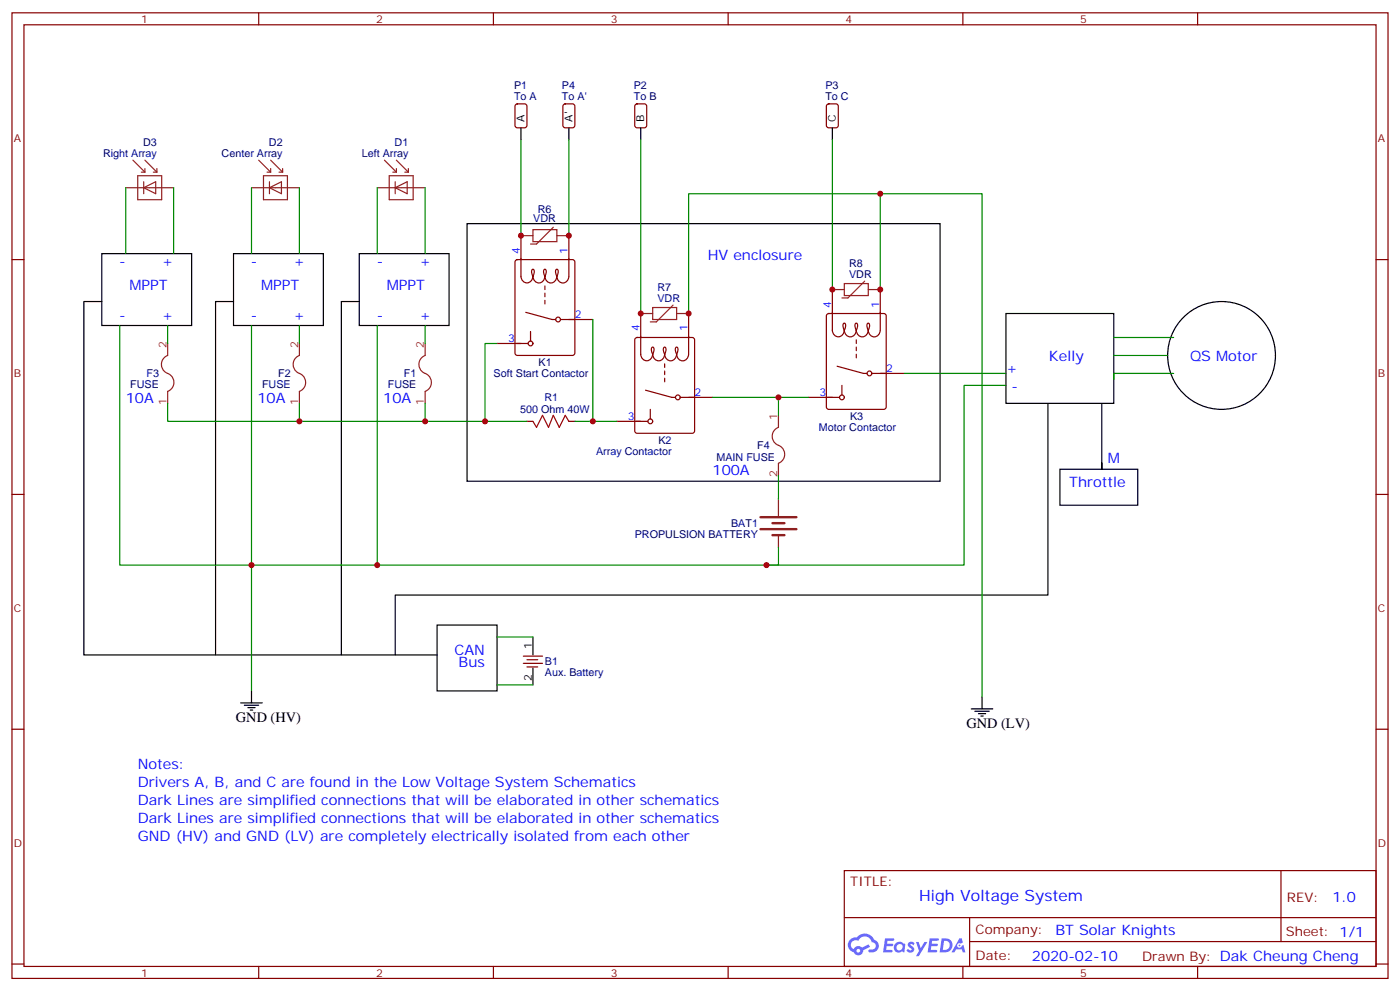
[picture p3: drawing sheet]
<svg xmlns="http://www.w3.org/2000/svg" width="412mm" height="292mm" viewBox="0 0 412 292" stroke-linecap="round" stroke-linejoin="round" font-family="sans-serif">
<g fill="none" stroke="#000" stroke-width=".35">
<path d="M30 74.7h26.4v21.1h-26.4zM68.8 74.7h26.4v21.1h-26.4zM105.8 74.7h26.5v21.1h-26.5zM137.6 65.9h139.3v75.8h-139.3zM30 88.8h-5.3v104.1h104.1M68.8 88.8h-5.3v104.1M105.8 88.8h-5.3v104.1M296.3 92.3h31.8v26.5h-31.8zM308.7 118.8v56.4h-192.3v17.7M324.6 118.8v19.4v-1.8M312.2 138.2h22.9v10.6h-22.9zM128.8 184h17.6v19.4h-17.6z"/>
<circle cx="359.8" cy="104.7" r="15.9"/>
</g>
<g fill="none" stroke="#870000" stroke-width=".35">
<path d="M3.5 3.8h405.4v284.3h-405.4zM7.1 7.3h398.2v277.3h-398.2zM76.2 3.8v3.5M145.3 3.8v3.5M214.5 3.8v3.5M283.6 3.8v3.5M352.8 3.8v3.5M3.5 76.4h3.6M405.3 76.4h3.6M3.5 145.6h3.6M405.3 145.6h3.6M3.5 214.7h3.6"/>
<path d="M405.3 214.7h3.6M248.7 256.4h156.6v28.2h-156.6zM377.3 256.4v20.9M248.7 270.2h156.5M285.6 277.3h119.6M285.6 270.2v14.1M3.5 283.9h3.6M76.2 284.6v3.5M145.3 284.6v3.5M214.5 284.6v3.5M283.6 284.6v3.5M352.8 284.6v3.5"/>
<path d="M405.3 283.9h3.6"/>
</g>
<g fill="#5487ff">
<path d="M267.7 277.5a1.22 1.22 0 0 1 1.7 .3l-.4 .6a.47 .47 0 0 0-.3-.4 .47 .47 0 0 0-.5 .2l.1 .2a1.14 1.14 0 0 1 .8 1.7 1.14 1.14 0 0 1-1.9 0l-.2-.2 .5-.5 .7 .4a.29 .29 0 0 0 .3-.2 .29 .29 0 0 0-.2-.4 1.04 1.04 0 0 1-.6-1.7z"/>
<path d="M260.7 276.3h2.4l.3 .2-.2 .5h-1.8l-.1 .9h1.5l.3 .4-.3 .3h-1.6l-.2 1.1 1.7 .1 .2 .3-.2 .3h-2.6z"/>
<path d="M273.8 276.3h2.4l.3 .2-.1 .5h-1.8l-.2 .9h1.6l.3 .4-.4 .3h-1.6l-.1 1.1 1.7 .1 .2 .3-.2 .3h-2.6z"/>
<path d="M282.6 276.3h.7l.3 1.2-.6 .4a.69 .69 0 0 0-1 .2 .69 .69 0 0 0 .4 1 .69 .69 0 0 0 .9-.6l.5-.3 .6 2.2h-.8l-.2-.8h-1.8l-.5 .8h-.8z"/>
<path d="M269.8 277.4h.8l.6 1.8 1.1-1.8h.9l-2.6 4.2h-.8l.9-1.6z"/>
<path d="M277.4 276.3l-.6 4.1h1.3a2.11 2.11 0 0 0 2.5-2.1 2.11 2.11 0 0 0-2.5-2zM278.1 277a1.39 1.39 0 0 1 1.7 1.4 1.39 1.39 0 0 1-1.8 1.3h-.3z"/>
<path d="M263.7 277.9a1.54 1.54 0 0 0-.1 2.2 1.54 1.54 0 0 0 2.2 .1l.6 .2 .3-2.3-.2-.2h-.4a1.49 1.49 0 0 0-2.4 0zM264 278.9a.94 .94 0 0 1 1.8 0 .94 .94 0 0 1-1.8 0z"/>
<path d="M250.4 276.7a2.18 2.18 0 0 0 1.1 3.7 1.44 1.44 0 0 0 1.6 .9 1.44 1.44 0 0 0 1.2-1.5l2-1-.5-.7-1.9 .9a1.47 1.47 0 0 0-2.4 .5 1.39 1.39 0 0 1-.7-2 1.39 1.39 0 0 1 2-.4 2.12 2.12 0 0 1 2.2-1.3 2.12 2.12 0 0 1 1.9 1.7 1.14 1.14 0 0 1 1.1 1.4 1.14 1.14 0 0 1-1.7 .7 .43 .43 0 0 0-.5 .4 .43 .43 0 0 0 .4 .5 1.98 1.98 0 0 0 2.5-1.3 1.98 1.98 0 0 0-1.2-2.5 3.1 3.1 0 0 0-5.3-.7l-.9 .1zM252.3 280a.55 .55 0 0 1 1.1 0 .55 .55 0 0 1-1.1 0z"/>
<circle cx="282.6" cy="278.4" r=".26"/>
</g>
<g fill="none" stroke="#870000" stroke-width=".35">
<path d="M151.9 30.8l.5-.2h2.1l.7 .4v5.9l-.4 .7h-2.4l-.7-.4v-5.9zM166 30.8l.5-.2h2.1l.7 .4v5.9l-.4 .7h-2.4l-.6-.4-.1-5.9zM187.2 30.8l.5-.2h2.1l.6 .4 .1 5.9-.5 .7h-2.3l-.7-.4v-5.9zM243.7 30.8l.4-.2h2.1l.7 .4v5.9l-.4 .7h-2.4l-.6-.4-.1-5.9zM151.9 76.7l.5-.3h16.2l.7 .5v27.1l-.4 .6-16.5 .1-.7-.5v-27zM153.5 69.4v12a1.78 1.78 0 0 0 1.8 1.9 1.78 1.78 0 0 0 1.7-2.1M156.8 79.4h.4a1.85 1.85 0 0 1-.2 2 1.85 1.85 0 0 1-.2-2zM160.3 79.4h.4a1.85 1.85 0 0 1-.2 2 1.85 1.85 0 0 1-.2-2zM163.8 79.4h.4a1.85 1.85 0 0 1-.2 2 1.85 1.85 0 0 1-.2-2zM167.6 69.4v12M154.9 92l7.7 2.1h1.1M156.3 97.6v2.8"/>
<path d="M160.5 81.3a1.77 1.77 0 0 1-1.7 2 1.77 1.77 0 0 1-1.8-1.9M160.5 84.2v1.1M160.5 86.3v1.1M160.5 88.4v1.1M164 81.3a1.77 1.77 0 0 1-1.7 2 1.77 1.77 0 0 1-1.8-1.9M164 81.4a1.77 1.77 0 0 0 1.8 1.9 1.77 1.77 0 0 0 1.8-1.9M165.1 94.1h9.5M187.2 99.6l.5-.2h16.2l.7 .4v27.1l-.5 .6-16.4 .1-.7-.5v-27zM188.7 92.3v12a1.78 1.78 0 0 0 1.9 1.9 1.78 1.78 0 0 0 1.7-2M202.8 92.3v12.1a1.77 1.77 0 0 1-1.7 1.9 1.77 1.77 0 0 1-1.8-2M243.7 92.5l.4-.2h16.2l.7 .5 .1 27-.5 .7h-16.5l-.6-.4-.1-27.1zM245.2 85.3v12a1.78 1.78 0 0 0 1.8 1.9 1.78 1.78 0 0 0 1.7-2.1"/>
<path d="M248.5 95.2h.4a1.85 1.85 0 0 1-.2 2.1 1.85 1.85 0 0 1-.2-2.1zM252 95.2h.4a1.85 1.85 0 0 1-.2 2.1 1.85 1.85 0 0 1-.2-2.1zM252.2 97.2a1.77 1.77 0 0 1-1.7 2 1.77 1.77 0 0 1-1.8-1.9M255.6 95.2h.4a1.85 1.85 0 0 1-.2 2.1 1.85 1.85 0 0 1-.2-2.1zM255.8 97.2a1.77 1.77 0 0 1-1.8 2 1.77 1.77 0 0 1-1.8-1.9M259.3 85.3v12a1.77 1.77 0 0 1-1.8 1.9 1.77 1.77 0 0 1-1.7-1.9M146.4 101.1h9.2M190.1 114.9l7.8 2.1h1.1M192.1 102.3h.4a1.85 1.85 0 0 1-.2 2 1.85 1.85 0 0 1-.2-2zM195.6 102.3h.4a1.85 1.85 0 0 1-.2 2 1.85 1.85 0 0 1-.2-2zM195.8 104.3a1.77 1.77 0 0 1-1.8 2 1.77 1.77 0 0 1-1.7-2M195.8 107.1v1.1"/>
<path d="M195.8 109.3v1M195.8 111.4v1M199.1 102.3h.4a1.85 1.85 0 0 1-.2 2 1.85 1.85 0 0 1-.2-2zM199.3 104.3a1.77 1.77 0 0 1-1.7 2 1.77 1.77 0 0 1-1.8-2M200.4 117h9.5M238.1 117h9.2M246.6 107.8l7.8 2.2h1M248 113.5v2.8M252.2 100.1v1M252.2 102.2v1.1M252.2 104.3v1.1M256.8 110h9.5"/>
<path d="M155.2 124.1h1.8M167.6 124.1h1.7M181.7 124.1h9.2M191.6 120.5v2.9"/>
<circle cx="164.4" cy="94.1" r=".71"/>
<circle cx="156.3" cy="101.1" r=".71"/>
<circle cx="199.7" cy="117" r=".71"/>
<circle cx="248" cy="117" r=".71"/>
<circle cx="256.1" cy="110" r=".71"/>
<circle cx="191.6" cy="124.1" r=".71"/>
</g>
<path d="M224 152.3h10.6M224 155.8h10.6M227.5 154.1h3.6M227.5 157.6h3.6" fill="none" stroke="#8c2424" stroke-width=".71"/>
<g fill="none" stroke="#8c2424" stroke-width=".35">
<path d="M37 55.3h14.2M39.2 47.2l3.5 3.5M40.6 51.8h7v7h-7zM41.6 50.7h1.1M42.3 55.3l3.6-1.8v3.5zM42.3 53.5v3.5M42.7 47.2l3.5 3.5M42.7 49.6v1.1M45.2 50.7h1M46.2 49.6v1.1M74.1 55.3h14.1M76.2 47.2l3.5 3.5"/>
<path d="M77.6 51.8h7.1v7h-7.1zM78.7 50.7h1M79.4 55.3l3.5-1.8v3.5zM79.4 53.5v3.5M79.7 47.2l3.6 3.5M79.7 49.6v1.1M82.2 50.7h1.1M83.3 49.6v1.1M111.1 55.3h14.1M113.2 47.2l3.6 3.5M114.7 51.8h7v7h-7zM115.7 50.7h1.1"/>
<path d="M116.4 55.3l3.5-1.8v3.5zM116.4 53.5v3.5M116.8 47.2l3.5 3.5M116.8 49.6v1.1M119.2 50.7h1.1M120.3 49.6v1.1M153.5 69.4h3.5M163 66.9l-5 5h-1.7M164 69.4h3.6M49.4 101.1v3.6a2.91 2.91 0 0 0-1.8 3 2.91 2.91 0 0 0 2.4 2.6 2.82 2.82 0 0 1 1.2 2.6 2.82 2.82 0 0 1-1.8 2.4v3.5M88.2 101.1v3.6a2.91 2.91 0 0 0-1.8 3 2.91 2.91 0 0 0 2.4 2.6 2.82 2.82 0 0 1 1.2 2.6 2.82 2.82 0 0 1-1.8 2.4v3.5M125.2 101.1v3.6a2.91 2.91 0 0 0-1.8 3 2.91 2.91 0 0 0 2.4 2.6 2.82 2.82 0 0 1 1.3 2.6 2.82 2.82 0 0 1-1.9 2.4v3.5"/>
<path d="M229.3 122.3v3.5a2.91 2.91 0 0 0-1.8 3 2.91 2.91 0 0 0 2.4 2.6 2.82 2.82 0 0 1 1.2 2.7 2.82 2.82 0 0 1-1.8 2.3v3.5M229.3 147v4.9M229.3 157.6v3.5"/>
</g>
<path d="M157 124.1l1 1.7 1.8-3.5 1.8 3.5 1.4-3.5 1.7 3.5 1.8-3.5 1.1 1.8" fill="none" stroke="#a10000" stroke-width=".35"/>
<path d="M153.5 37.6v3.6M167.6 37.6v3.6M188.7 37.6v3.6M245.2 37.6v3.6" fill="none" stroke="#000" stroke-width=".35"/>
<path d="M157 67.6h7v3.6h-7z" fill="none" stroke="#903" stroke-width=".35"/>
<g fill="#8c2424">
<circle cx="167.6" cy="69.4" r=".18"/>
<circle cx="153.5" cy="69.4" r=".18"/>
</g>
<path d="M192.3 90.6h7v3.5h-7z" fill="none" stroke="#903" stroke-width=".35"/>
<path d="M188.7 92.3h3.6M198.3 89.9l-5 4.9h-1.7M199.3 92.3h3.5" fill="none" stroke="#8c2424" stroke-width=".35"/>
<g fill="#8c2424">
<circle cx="202.8" cy="92.3" r=".18"/>
<circle cx="188.7" cy="92.3" r=".18"/>
</g>
<path d="M248.7 83.5h7.1v3.5h-7.1z" fill="none" stroke="#903" stroke-width=".35"/>
<path d="M245.2 85.3h3.5M254.7 82.8l-4.9 4.9h-1.8M255.8 85.3h3.5" fill="none" stroke="#8c2424" stroke-width=".35"/>
<g fill="#8c2424">
<circle cx="259.3" cy="85.3" r=".18"/>
<circle cx="245.2" cy="85.3" r=".18"/>
</g>
<path d="M154.2 193.2h5.6M154.2 195.3h5.6M155.2 194.3h3.2M155.2 196.4h3.2" fill="none" stroke="#870000" stroke-width=".35"/>
<path d="M157 187.6v5.3M157 196.7v5M70.9 207h6.4M72 207.7h4.2M73 208.4h2.1M73.7 209.1h.7M74.1 203.4v3.6M286.1 208.7h6.4M287.2 209.4h4.2M288.2 210.1h2.1M288.9 210.9h.7M289.3 205.2v3.5" fill="none" stroke="#000" stroke-width=".35"/>
<g fill="none" stroke="#008700" stroke-width=".35">
<path d="M37 55.3v19.4M51.2 55.3v19.4M74.1 55.3v19.4M88.2 55.3v19.4M111.1 55.3v19.4M125.2 55.3v19.4M153.5 41.2v28.2M167.6 41.2v28.2M188.7 41.2v51.1M245.2 41.2v44.1M259.3 57h30v148.2M35.3 95.8v70.6h38.8v37"/>
<path d="M49.4 95.8v5.3M74.1 95.8v70.6h37v-70.6M88.2 95.8v5.3M125.2 95.8v5.3M174.6 94.1v30M259.3 85.3v-28.3h-56.5v35.3M328.1 99.4h17.6M49.4 118.8v5.3h38.8M88.2 118.8v5.3h37v-5.3M146.4 101.1h-3.5v23M209.9 117h28.2M229.3 117v5.3"/>
<path d="M266.3 110h30M296.3 113.5h-12.3v52.9h-58.2M328.1 104.7h15.9M345.7 110h-17.6v1.7M125.2 124.1h30M169.3 124.1h12.4M229.3 139.9v7.1M229.3 161.1v5.3h-118.2M146.4 187.6h10.6M146.4 201.7h10.6"/>
</g>
<g fill="#c00">
<circle cx="153.5" cy="69.4" r=".88"/>
<circle cx="167.6" cy="69.4" r=".88"/>
<circle cx="245.2" cy="85.3" r=".88"/>
<circle cx="259.3" cy="85.3" r=".88"/>
<circle cx="202.8" cy="92.3" r=".88"/>
<circle cx="188.7" cy="92.3" r=".88"/>
<circle cx="259.3" cy="57" r=".88"/>
<circle cx="111.1" cy="166.4" r=".88"/>
<circle cx="74.1" cy="166.4" r=".88"/>
<circle cx="229.3" cy="117" r=".88"/>
<circle cx="125.2" cy="124.1" r=".88"/>
<circle cx="142.9" cy="124.1" r=".88"/>
<circle cx="88.2" cy="124.1" r=".88"/>
<circle cx="174.6" cy="124.1" r=".88"/>
<circle cx="225.8" cy="166.4" r=".88"/>
</g>
<text font-size="4.6" fill="#00f" x="270.8" y="265.4">High Voltage System</text>
<g font-size="4.2" fill="#00f">
<text x="208.5" y="76.4">HV enclosure</text>
<text x="35.1" y="78.2">-</text>
<text x="47.7" y="78.2">+</text>
<text x="73.9" y="78.2">-</text>
<text x="86.5" y="78.2">+</text>
<text x="111" y="78.2">-</text>
<text x="123.5" y="78.2">+</text>
<text x="38.1" y="85.3">MPPT</text>
<text x="76.9" y="85.3">MPPT</text>
<text x="114" y="85.3">MPPT</text>
<text x="35.1" y="94.1">-</text>
<text x="47.7" y="94.1">+</text>
<text x="73.9" y="94.1">-</text>
<text x="86.5" y="94.1">+</text>
<text x="111" y="94.1">-</text>
<text x="123.5" y="94.1">+</text>
<text x="309" y="106.4">Kelly</text>
<text x="350.5" y="106.4">QS Motor</text>
<text x="296.4" y="110">+</text>
<text x="37" y="118.8">10A</text>
<text x="75.8" y="118.8">10A</text>
<text x="112.9" y="118.8">10A</text>
<text x="297.9" y="115.3">-</text>
<text x="326.3" y="136.4">M</text>
<text x="209.9" y="139.9">100A</text>
<text x="314.9" y="143.5">Throttle</text>
<text x="133.9" y="192.9">CAN</text>
<text x="135.1" y="196.4">Bus</text>
<text x="40.6" y="226.4">Notes:</text>
<text x="40.6" y="231.7">Drivers A, B, and C are found in the Low Voltage System Schematics</text>
<text x="40.6" y="237">Dark Lines are simplified connections that will be elaborated in other schematics</text>
<text x="40.6" y="242.3">Dark Lines are simplified connections that will be elaborated in other schematics</text>
<text x="40.6" y="247.5">GND (HV) and GND (LV) are completely electrically isolated from each other</text>
<text x="392.5" y="265.6">1.0</text>
<text x="310.9" y="275.2">BT Solar Knights</text>
<text x="304" y="283">2020-02-10</text>
</g>
<g font-size="4.2">
<text x="69.5" y="212.6">GND (HV)</text>
<text x="284.7" y="214.4">GND (LV)</text>
</g>
<g font-size="3.9" fill="#800">
<text x="250.5" y="260.9">TITLE:</text>
<text x="379.1" y="265.6">REV:</text>
<text x="287.4" y="275.1">Company:</text>
<text x="378.7" y="275.8">Sheet: 1/1</text>
<text x="287.4" y="282.8">Date:</text>
<text x="336.4" y="282.9">Drawn By: Dak Cheung Cheng</text>
</g>
<g font-size="3.2" fill="#800">
<text x="41.6" y="6.8">1</text>
<text x="110.8" y="6.8">2</text>
<text x="179.9" y="6.8">3</text>
<text x="249.1" y="6.8">4</text>
<text x="318.2" y="6.8">5</text>
<text x="4.1" y="41.9">A</text>
<text x="405.9" y="41.9">A</text>
<text x="4.1" y="111">B</text>
<text x="405.9" y="111">B</text>
<text x="4.1" y="180.2">C</text>
<text x="405.9" y="180.2">C</text>
<text x="4.1" y="249.3">D</text>
<text x="405.9" y="249.3">D</text>
<text x="41.6" y="287.6">1</text>
<text x="110.8" y="287.6">2</text>
<text x="179.9" y="287.6">3</text>
<text x="249.1" y="287.6">4</text>
<text x="318.2" y="287.6">5</text>
</g>
<g font-size="3.2" fill="#000080">
<text x="151.4" y="29.5">To A</text>
<text x="151.4" y="26.3">P1</text>
<text x="165.5" y="29.5">To A'</text>
<text x="165.5" y="26.3">P4</text>
<text x="186.7" y="29.5">To B</text>
<text x="186.7" y="26.3">P2</text>
<text x="243.1" y="29.5">To C</text>
<text x="243.1" y="26.3">P3</text>
<text x="30.4" y="46.1">Right Array</text>
<text x="42.2" y="42.9">D3</text>
<text x="65.3" y="46.1">Center Array</text>
<text x="79.2" y="42.9">D2</text>
<text x="106.5" y="46.1">Left Array</text>
<text x="116.3" y="42.9">D1</text>
<text x="157.1" y="65.2">VDR</text>
<text x="158.4" y="62.6">R6</text>
<text x="250.1" y="81.7">VDR</text>
<text x="250.1" y="78.5">R8</text>
<text x="193.7" y="88.8">VDR</text>
<text x="193.7" y="85.6">R7</text>
<text x="158.7" y="107.7">K1</text>
<text x="43.1" y="111.1">F3</text>
<text x="81.9" y="111.1">F2</text>
<text x="119" y="111.1">F1</text>
<text x="145.4" y="111.1">Soft Start Contactor</text>
<text x="38.4" y="114.3">FUSE</text>
<text x="77.2" y="114.3">FUSE</text>
<text x="114.2" y="114.3">FUSE</text>
<text x="160.4" y="118">R1</text>
<text x="153.2" y="121.7">500 Ohm 40W</text>
<text x="250.4" y="123.6">K3</text>
<text x="193.9" y="130.6">K2</text>
<text x="241.2" y="127">Motor Contactor</text>
<text x="175.6" y="133.8">Array Contactor</text>
<text x="211" y="135.8">MAIN FUSE</text>
<text x="223.1" y="132.3">F4</text>
<text x="215.4" y="155.2">BAT1</text>
<text x="187" y="158.4">PROPULSION BATTERY</text>
<text x="160.5" y="195.8">B1</text>
<text x="160.5" y="199">Aux. Battery</text>
</g>
<g font-size="3.2">
<text x="154.5" y="35.9" transform="rotate(-90 154.5 35.9)">A</text>
<text x="168.6" y="35.9" transform="rotate(-90 168.6 35.9)">A'</text>
<text x="189.8" y="35.9" transform="rotate(-90 189.8 35.9)">B</text>
<text x="246.2" y="35.9" transform="rotate(-90 246.2 35.9)">C</text>
<text x="156.6" y="191.1" transform="rotate(-90 156.6 191.1)">1</text>
<text x="156.6" y="200.5" transform="rotate(-90 156.6 200.5)">2</text>
</g>
<g font-size="3.2" fill="#00f">
<text x="153.1" y="74.7" transform="rotate(-90 153.1 74.7)">4</text>
<text x="167.2" y="74.7" transform="rotate(-90 167.2 74.7)">1</text>
<text x="169.3" y="93.7">2</text>
<text x="244.8" y="90.6" transform="rotate(-90 244.8 90.6)">4</text>
<text x="258.9" y="90.6" transform="rotate(-90 258.9 90.6)">1</text>
<text x="149.7" y="100.8">3</text>
<text x="188.4" y="97.6" transform="rotate(-90 188.4 97.6)">4</text>
<text x="202.5" y="97.6" transform="rotate(-90 202.5 97.6)">1</text>
<text x="261.1" y="109.6">2</text>
<text x="204.6" y="116.7">2</text>
<text x="241.4" y="116.7">3</text>
<text x="185" y="123.7">3</text>
</g>
<g font-size="3.2" fill="#8d2323">
<text x="49" y="102.6" transform="rotate(-90 49 102.6)">2</text>
<text x="87.8" y="102.6" transform="rotate(-90 87.8 102.6)">2</text>
<text x="124.9" y="102.6" transform="rotate(-90 124.9 102.6)">2</text>
<text x="49" y="119.4" transform="rotate(-90 49 119.4)">1</text>
<text x="87.8" y="119.4" transform="rotate(-90 87.8 119.4)">1</text>
<text x="124.9" y="119.4" transform="rotate(-90 124.9 119.4)">1</text>
<text x="229" y="123.7" transform="rotate(-90 229 123.7)">1</text>
<text x="229" y="140.6" transform="rotate(-90 229 140.6)">2</text>
</g>
</svg>
